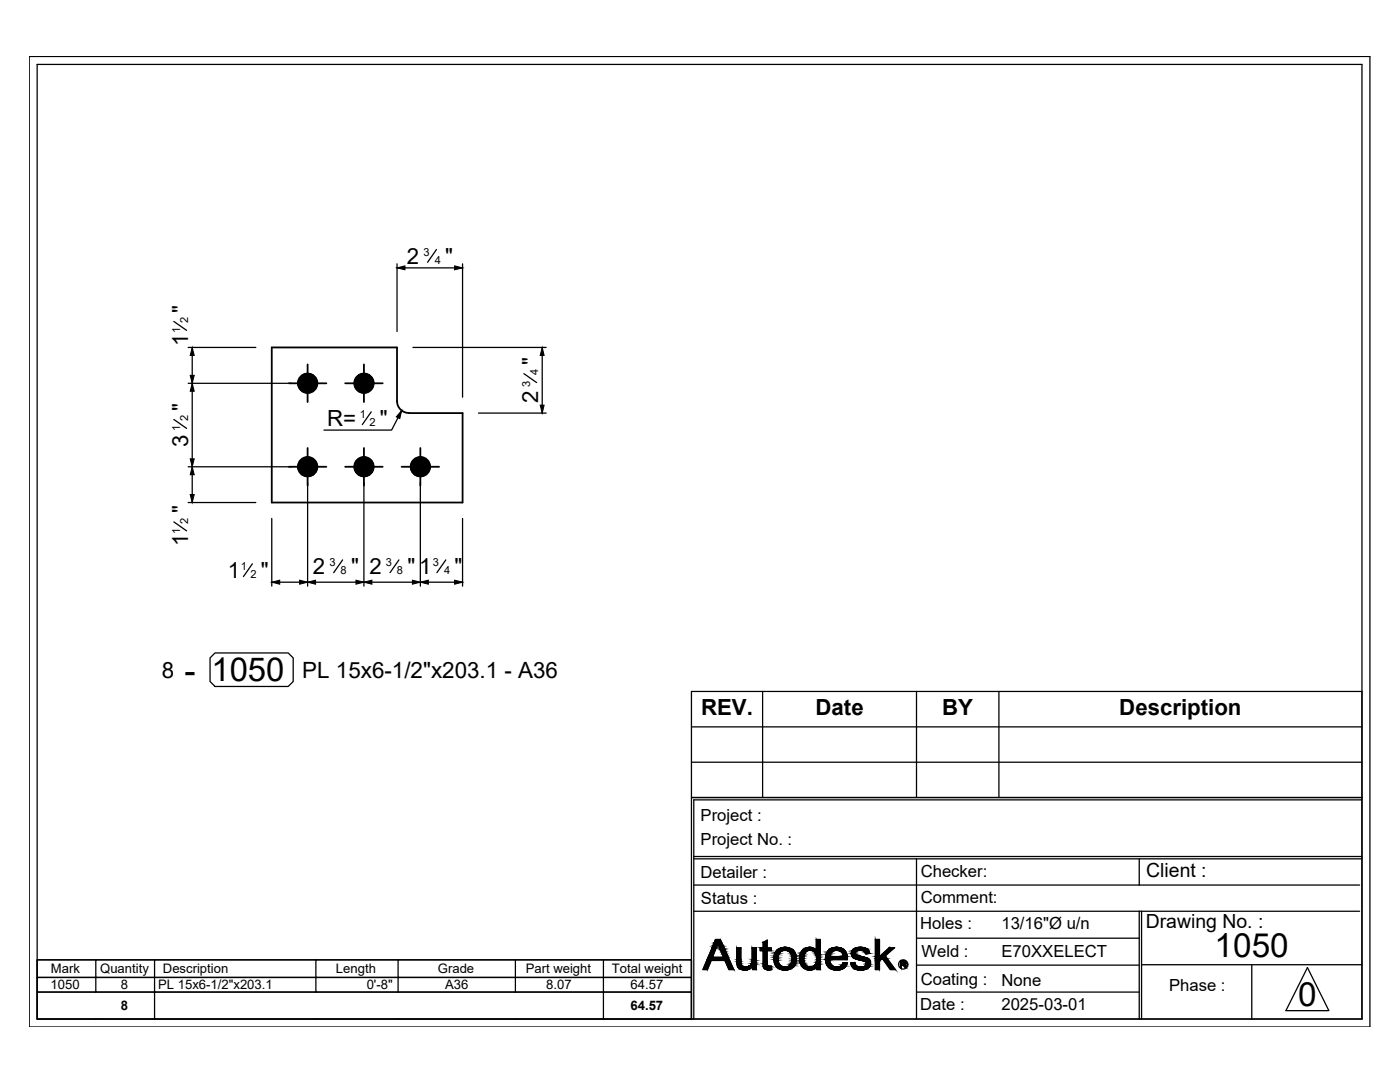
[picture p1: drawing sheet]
<svg xmlns="http://www.w3.org/2000/svg" width="279mm" height="216mm" viewBox="0 0 279 216" stroke-linecap="round" stroke-linejoin="round" font-family="sans-serif">
<g fill="none" stroke="#000" stroke-width=".36">
<path d="M54.2 69.3h25v10.7a2.38 2.38 0 0 0 2.4 2.4h10.7v17.9h-38.1zM57.6 76.5h7.5M61.4 72.7v7.5M68.9 76.5h7.5M72.6 72.7v7.5M57.6 93.1h7.5M61.4 89.4v7.5M68.9 93.1h7.5M72.6 89.4v7.5M80.1 93.1h7.5M83.9 89.4v7.5"/>
<circle cx="61.4" cy="76.5" r="1.94"/>
<circle cx="72.6" cy="76.5" r="1.94"/>
<circle cx="61.4" cy="93.1" r="1.94"/>
<circle cx="72.6" cy="93.1" r="1.94"/>
<circle cx="83.9" cy="93.1" r="1.94"/>
</g>
<g fill="#000" stroke="#000" stroke-width=".2">
<path d="M79.2 53.5l1.6-.4v.7zM90.7 53.1l1.6 .4-1.6 .3zM38 74.9h.8l-.4 1.6zM38.4 76.5l.4 1.6h-.8zM38.4 69.3l.4 1.6h-.8zM108.2 69.3l.4 1.6h-.8zM38 91.6h.8l-.4 1.5zM38.4 93.1l.4 1.6h-.8zM80.2 81.9l-.4 1.6-.7-.3zM107.8 80.8h.8l-.4 1.6zM38 98.7h.8l-.4 1.6zM54.2 116.2l1.6-.4v.8z"/>
<path d="M61.4 116.2l1.6-.4v.8zM59.8 115.8l1.6 .4-1.6 .4zM72.6 116.2l1.6-.4v.8zM71 115.8l1.6 .4-1.6 .4zM83.9 116.2l1.6-.4v.8zM82.3 115.8l1.6 .4-1.6 .4zM90.7 115.8l1.6 .4-1.6 .4zM143.7 187.5l.1 .1h-.2zM147.3 193h.2zM148.6 193.6h.1zM152.3 192.9h.2zM152.3 188.1l.8-.5v.5z"/>
<path d="M153.3 193.5h.3zM153.7 192.8h.2zM155.1 193h.7zM156.5 189h.2zM157.1 189.6h1.2zM160.2 193h.7zM160.6 189.3h1.9zM162.3 192.8h.1zM165.3 193h1.7zM165.6 190.9h3.5v.1zM166.9 193.6h.3zM166.9 189h.1z"/>
<path d="M168.3 192.1h.3zM167.9 189.6h.6zM171.2 191.5h2.3zM171.7 193.6h.3zM171.8 193h1.6zM172.7 190.2h.9zM172.5 189.6h.8zM179.9 192.3h.8zM180.4 192.3h.3zM180.1 192.5h.3zM180.3 191.9h.4z"/>
<path d="M59.5 76.1l-.1 .4h2zM59.4 76.5h2l-1.9 .3zM59.5 76.8l.1 .4 1.8-.7z"/>
<path d="M59.6 77.2l.2 .3 1.6-1zM59.8 77.5l1.6-1-1.4 1.3zM60 77.8l.3 .3 1.1-1.6z"/>
<path d="M60 75.1l-.2 .3 1.6 1.1zM59.8 75.4l1.6 1.1-1.8-.8zM59.6 75.7l-.1 .4 1.9 .4z"/>
<path d="M61.4 76.5l-1.1 1.6 .3 .2zM61.4 76.5l-.4 1.9-.4-.1zM61.4 76.5l-.4 1.9h.4z"/>
<path d="M60.6 74.7l.8 1.8-.4-1.9zM60.3 74.9l.3-.2 .8 1.8zM60 75.1l1.4 1.4-1.1-1.6z"/>
<path d="M61.4 76.5v1.9h.4zM61.4 76.5l.7 1.8-.3 .1zM61.4 76.5l.7 1.8 .4-.2z"/>
<path d="M61.8 74.6l-.4 1.9 .7-1.8zM61.4 74.5l.4 .1-.4 1.9zM61 74.6l.4 1.9v-2z"/>
<path d="M61.4 76.5l1.1 1.6 .2-.3zM61.4 76.5l1.6 1-.3 .3zM61.4 76.5l1.6 1 .2-.3z"/>
<path d="M62.7 75.1l-1.3 1.4 1.6-1.1zM62.5 74.9l.2 .2-1.3 1.4zM62.1 74.7l-.7 1.8 1.1-1.6z"/>
<path d="M61.4 76.5l1.8 .7 .1-.4zM61.4 76.5h1.9v.3z"/>
<path d="M61.4 76.5h1.9v-.4zM61.4 76.5l1.8-.8 .1 .4zM61.4 76.5l1.8-.8-.2-.3z"/>
<path d="M70.7 76.1v.4h1.9zM70.7 76.5h1.9l-1.9 .3zM70.7 76.8l.2 .4 1.7-.7z"/>
<path d="M70.9 77.2l.1 .3 1.6-1zM71 77.5l1.6-1-1.3 1.3zM72.6 76.5l-1.3 1.3 .3 .3z"/>
<path d="M71.3 75.1l-.3 .3 1.6 1.1zM71 75.4l1.6 1.1-1.7-.8zM70.9 75.7l-.2 .4 1.9 .4z"/>
<path d="M72.6 76.5l-1 1.6 .3 .2zM72.6 76.5l-.4 1.9-.3-.1zM72.6 76.5l-.4 1.9h.4z"/>
<path d="M71.9 74.7l.7 1.8-.4-1.9zM71.6 74.9l.3-.2 .7 1.8zM71.3 75.1l1.3 1.4-1-1.6z"/>
<path d="M72.6 76.5v1.9h.4zM72.6 76.5l.8 1.8-.4 .1zM72.6 76.5l.8 1.8 .3-.2z"/>
<path d="M73 74.6l-.4 1.9 .8-1.8zM72.6 74.5l.4 .1-.4 1.9zM72.2 74.6l.4 1.9v-2z"/>
<path d="M72.6 76.5l1.1 1.6 .3-.3zM72.6 76.5l1.6 1-.2 .3zM72.6 76.5l1.6 1 .2-.3z"/>
<path d="M74 75.1l-1.4 1.4 1.6-1.1zM73.7 74.9l.3 .2-1.4 1.4zM73.4 74.7l-.8 1.8 1.1-1.6z"/>
<path d="M72.6 76.5l1.8 .7 .1-.4zM72.6 76.5h2l-.1 .3z"/>
<path d="M72.6 76.5h2l-.1-.4zM72.6 76.5l1.8-.8 .1 .4zM72.6 76.5l1.8-.8-.2-.3z"/>
<path d="M59.5 92.8l-.1 .3h2zM59.4 93.1h2l-1.9 .4zM59.5 93.5l.1 .4 1.8-.8z"/>
<path d="M59.6 93.9l.2 .3 1.6-1.1zM59.8 94.2l1.6-1.1-1.4 1.4zM61.4 93.1l-1.4 1.4 .3 .2z"/>
<path d="M60 91.8l-.2 .3 1.6 1zM59.8 92.1l1.6 1-1.8-.7zM59.6 92.4l-.1 .4 1.9 .3z"/>
<path d="M61.4 93.1l-1.1 1.6 .3 .2zM61.4 93.1l-.4 1.9-.4-.1zM61.4 93.1l-.4 1.9 .4 .1z"/>
<path d="M60.6 91.4l.8 1.7-.4-1.9zM60.3 91.5l.3-.1 .8 1.7zM60 91.8l1.4 1.3-1.1-1.6z"/>
<path d="M61.4 93.1v2l.4-.1zM61.4 93.1l.7 1.8-.3 .1zM61.4 93.1l.7 1.8 .4-.2z"/>
<path d="M61.8 91.2l-.4 1.9 .7-1.7zM61.4 91.2h.4l-.4 1.9zM61 91.2l.4 1.9v-1.9z"/>
<path d="M61.4 93.1l1.1 1.6 .2-.2zM61.4 93.1l1.6 1.1-.3 .3zM61.4 93.1l1.6 1.1 .2-.3z"/>
<path d="M62.7 91.8l-1.3 1.3 1.6-1zM62.5 91.5l.2 .3-1.3 1.3zM62.1 91.4l-.7 1.7 1.1-1.6z"/>
<path d="M61.4 93.1l1.8 .8 .1-.4zM61.4 93.1h1.9v.4z"/>
<path d="M61.4 93.1h1.9v-.3zM61.4 93.1l1.8-.7 .1 .4zM61.4 93.1l1.8-.7-.2-.3z"/>
<path d="M70.7 92.8v.3h1.9zM70.7 93.1h1.9l-1.9 .4zM70.7 93.5l.2 .4 1.7-.8z"/>
<path d="M70.9 93.9l.1 .3 1.6-1.1zM71 94.2l1.6-1.1-1.3 1.4zM72.6 93.1l-1.3 1.4 .3 .2z"/>
<path d="M71.3 91.8l-.3 .3 1.6 1zM71 92.1l1.6 1-1.7-.7zM70.9 92.4l-.2 .4 1.9 .3z"/>
<path d="M72.6 93.1l-1 1.6 .3 .2zM72.6 93.1l-.4 1.9-.3-.1zM72.6 93.1l-.4 1.9 .4 .1z"/>
<path d="M71.9 91.4l.7 1.7-.4-1.9zM71.6 91.5l.3-.1 .7 1.7zM71.3 91.8l1.3 1.3-1-1.6z"/>
<path d="M72.6 93.1v2l.4-.1zM72.6 93.1l.8 1.8-.4 .1zM72.6 93.1l.8 1.8 .3-.2z"/>
<path d="M73 91.2l-.4 1.9 .8-1.7zM72.6 91.2h.4l-.4 1.9zM72.2 91.2l.4 1.9v-1.9z"/>
<path d="M72.6 93.1l1.1 1.6 .3-.2zM72.6 93.1l1.6 1.1-.2 .3zM72.6 93.1l1.6 1.1 .2-.3z"/>
<path d="M74 91.8l-1.4 1.3 1.6-1zM73.7 91.5l.3 .3-1.4 1.3zM73.4 91.4l-.8 1.7 1.1-1.6z"/>
<path d="M72.6 93.1l1.8 .8 .1-.4zM72.6 93.1h2l-.1 .4z"/>
<path d="M72.6 93.1h2l-.1-.3zM72.6 93.1l1.8-.7 .1 .4zM72.6 93.1l1.8-.7-.2-.3z"/>
<path d="M82 92.8l-.1 .3h2zM81.9 93.1h2l-1.9 .4zM82 93.5l.1 .4 1.8-.8z"/>
<path d="M82.1 93.9l.2 .3 1.6-1.1zM82.3 94.2l1.6-1.1-1.4 1.4zM83.9 93.1l-1.4 1.4 .3 .2z"/>
<path d="M82.5 91.8l-.2 .3 1.6 1zM82.3 92.1l1.6 1-1.8-.7zM82.1 92.4l-.1 .4 1.9 .3z"/>
<path d="M83.9 93.1l-1.1 1.6 .3 .2zM83.9 93.1l-.4 1.9-.4-.1zM83.9 93.1l-.4 1.9 .4 .1z"/>
<path d="M83.1 91.4l.8 1.7-.4-1.9zM82.8 91.5l.3-.1 .8 1.7zM82.5 91.8l1.4 1.3-1.1-1.6z"/>
<path d="M83.9 93.1v2l.4-.1zM83.9 93.1l.7 1.8-.3 .1zM83.9 93.1l.7 1.8 .3-.2z"/>
<path d="M84.3 91.2l-.4 1.9 .7-1.7zM83.9 91.2h.4l-.4 1.9zM83.5 91.2l.4 1.9v-1.9z"/>
<path d="M83.9 93.1l1 1.6 .3-.2zM83.9 93.1l1.6 1.1-.3 .3zM83.9 93.1l1.6 1.1 .2-.3z"/>
<path d="M85.2 91.8l-1.3 1.3 1.6-1zM84.9 91.5l.3 .3-1.3 1.3zM84.6 91.4l-.7 1.7 1-1.6z"/>
<path d="M83.9 93.1l1.8 .8 .1-.4zM83.9 93.1h1.9v.4z"/>
<path d="M83.9 93.1h1.9v-.3zM83.9 93.1l1.8-.7 .1 .4zM83.9 93.1l1.8-.7-.2-.3z"/>
<path d="M141 191.7l.2 1.8 .7-1.8zM141 191.7l.2 1.8h-.9z"/>
<path d="M141.3 191l3.4 .7-2.5-.7zM141.3 191l3.4 .7h-3.7z"/>
<path d="M142.1 189.2l.1 1.8 .7-1.8zM142.1 189.2l.1 1.8h-.9z"/>
<path d="M142.2 189l.7 .2 .1-.2zM142.2 189l.7 .2h-.8z"/>
<path d="M142.3 188.7l.7 .3 .1-.3zM142.3 188.7l.7 .3h-.8z"/>
<path d="M142.4 188.4l.7 .3 .1-.3zM142.4 188.4l.7 .3h-.8z"/>
<path d="M142.5 188.1l.7 .3v-.3zM142.5 188.1l.7 .3h-.8z"/>
<path d="M142.8 187.6l.5 .5 .3-.5zM142.8 187.6l.5 .5h-.8z"/>
<path d="M142.8 187.5l.8 .1 .1-.1zM142.8 187.5l.8 .1h-.8z"/>
<path d="M143.6 187.6l.4 .5-.2-.5zM143.6 187.6l.4 .5h-.7z"/>
<path d="M143.3 188.1l.8 .1-.1-.1zM143.3 188.1l.8 .1h-.8z"/>
<path d="M143.3 188.2l.9 .4-.1-.4zM143.3 188.2l.9 .4h-.8z"/>
<path d="M143.4 188.6l.9 .2-.1-.2zM143.4 188.6l.9 .2h-.8z"/>
<path d="M143.5 188.8l.9 .1zM143.5 188.8l.9 .1z"/>
<path d="M143.5 188.9l.9 .1v-.1zM143.5 188.9l.9 .1h-.8z"/>
<path d="M143.6 189l.9 .2-.1-.2zM143.6 189l.9 .2h-.8z"/>
<path d="M143.7 189.2l.9 .3-.1-.3zM143.7 189.2l.9 .3h-.8z"/>
<path d="M143.8 189.5l1 .3-.2-.3zM143.8 189.5l1 .3h-.9z"/>
<path d="M143.9 189.8l1 .3-.1-.3zM143.9 189.8l1 .3h-.9z"/>
<path d="M144 190.1l1.1 .4-.2-.4zM144 190.1l1.1 .4h-.9z"/>
<path d="M144.2 190.5l1.1 .5-.2-.5zM144.2 190.5l1.1 .5h-.9z"/>
<path d="M142.2 191l3.4 .7-.3-.7zM142.2 191l3.4 .7h-.9z"/>
<path d="M144.7 191.7l1.7 1.8-.8-1.8zM144.7 191.7l1.7 1.8h-.9z"/>
<path d="M147 191.9h.9zM147 191.9h.9z"/>
<path d="M147 189.1l.9 2.4v-2.4zM147 189.1l.9 2.4h-.9z"/>
<path d="M147 191.5l.9 .3v-.3zM147 191.5l.9 .3h-.9z"/>
<path d="M147 191.8l.9 .1zM147 191.8l.9 .1z"/>
<path d="M147 191.9l.9 .3v-.3zM147 191.9l.9 .3h-.8z"/>
<path d="M147.1 192.2h.8zM147.1 192.2h.8z"/>
<path d="M147.1 192.2l.8 .2v-.2zM147.1 192.2l.8 .2h-.8z"/>
<path d="M147.1 192.4l.9 .1-.1-.1zM147.1 192.4l.9 .1h-.9z"/>
<path d="M147.1 192.5l.9 .1v-.1zM147.1 192.5l.9 .1h-.9z"/>
<path d="M147.1 192.6l1.1 .2-.2-.2zM147.1 192.6l1.1 .2h-1z"/>
<path d="M147.2 192.8h1zM147.2 192.8h1z"/>
<path d="M147.2 192.8l1.3 .1-.3-.1zM147.2 192.8l1.3 .1h-1.3z"/>
<path d="M147.2 192.9h1.6zM147.2 192.9h1.6z"/>
<path d="M147.3 192.9h1.5zM147.3 192.9h1.5z"/>
<path d="M147.3 192.9h1.5zM147.3 192.9l.2 .1z"/>
<path d="M148.5 193.6h.4zM148.5 193.6h.2z"/>
<path d="M148.3 193.5h.7zM148.3 193.5l.6 .1z"/>
<path d="M148.2 193.5h1zM148.2 193.5h.8z"/>
<path d="M148 193.5h1.3zM148 193.5h1.2z"/>
<path d="M149.4 192.8h.3zM149.4 192.8h.3z"/>
<path d="M147.9 193.4h1.6zM147.9 193.4l1.4 .1z"/>
<path d="M147.8 193.4h1.7zM147.8 193.4h1.7z"/>
<path d="M147.6 193.3l1.9 .1 .2-.1zM147.6 193.3l1.9 .1z"/>
<path d="M149.4 192.8h.4zM149.4 192.8h.4z"/>
<path d="M149.4 192.8h.7zM149.3 192.8h.8z"/>
<path d="M147.5 193.2h2.3zM147.5 193.2l2.2 .1z"/>
<path d="M147.4 193.1l2.4 .1 .2-.1zM147.4 193.1l2.4 .1h-2.3z"/>
<path d="M147.5 193h2.6zM147.3 193h2.8z"/>
<path d="M147.3 193l2.7 .1 .1-.1zM147.3 193l2.7 .1h-2.6z"/>
<path d="M148.9 192.9h1.2zM148.8 192.9h1.3z"/>
<path d="M148.8 192.9h1.3zM147.5 193h2.6z"/>
<path d="M149.1 192.9h1zM148.9 192.9h1.2z"/>
<path d="M149.3 192.8h.9zM149.1 192.9h1z"/>
<path d="M149.3 192.8h.9zM149.3 192.8h.9z"/>
<path d="M150.1 189.1l.8 2.3v-2.3zM150.1 189.1l.8 2.3h-.8z"/>
<path d="M150.1 191.4l.8 .2v-.2zM150.1 191.4l.8 .2h-.8z"/>
<path d="M150.1 191.6l.8 .4v-.4zM150.1 191.6l.8 .4h-.8z"/>
<path d="M150.1 192l.8 .3v-.3zM150.1 192l.8 .3h-.9z"/>
<path d="M150 192.3l.9 .2v-.2zM150 192.3l.9 .2h-1z"/>
<path d="M149.9 192.5l1 .1v-.1zM149.9 192.5l1 .1h-1.2z"/>
<path d="M149.7 192.6l1.2 .2v-.2zM149.4 192.8l.3-.2 1.2 .2z"/>
<path d="M149.4 192.8h1.5zM149.4 192.8h1.5z"/>
<path d="M149.7 192.8h1.2zM149.7 192.8h1.2z"/>
<path d="M149.8 192.8h1.1zM149.8 192.8h1.1z"/>
<path d="M150.1 192.8h.8zM150.1 192.8h.8z"/>
<path d="M150.2 192.8l.7 .7v-.7zM150.2 192.8l.7 .7h-.7z"/>
<path d="M152.3 188.1l.8 1v-1zM152.3 188.1l.8 1h-.8z"/>
<path d="M152.3 189.7l.8 2.5v-2.5zM152.3 189.7l.8 2.5h-.8z"/>
<path d="M152.3 192.2h.8zM152.3 192.2h.8z"/>
<path d="M152.3 192.2l.8 .1v-.1zM152.3 192.2l.8 .1h-.8z"/>
<path d="M152.3 192.3l.8 .3v-.3zM152.3 192.3l.8 .3h-.8z"/>
<path d="M152.3 192.6l.9 .1zM152.3 192.6l.9 .1z"/>
<path d="M152.3 192.7h.9zM152.3 192.7h.9z"/>
<path d="M152.3 192.7l1.1 .1zM152.3 192.7l1.1 .1h-1.1z"/>
<path d="M152.3 192.8h1.2zM152.3 192.8h1.2z"/>
<path d="M152.3 192.8h1.3zM152.3 192.8h1.3z"/>
<path d="M152.3 192.8h1.3zM152.3 192.8l.2 .1z"/>
<path d="M153.2 193.5h.5zM153.2 193.5h.4z"/>
<path d="M153 193.5h.8zM153 193.5h.7z"/>
<path d="M151.7 189.1l2.2 .6v-.6zM151.7 189.1l2.2 .6h-2.2z"/>
<path d="M153.7 192.8h.2zM153.6 192.8h.3z"/>
<path d="M153.6 192.8l.3 .1zM152.5 192.9h1.4z"/>
<path d="M152.5 192.9h1.5zM152.4 192.9h1.6z"/>
<path d="M152.4 192.9l1.6 .2v-.2zM152.4 192.9l1.6 .2h-1.6z"/>
<path d="M152.4 193.1l1.6 .2v-.2zM152.4 193.1l1.6 .2h-1.3z"/>
<path d="M152.7 193.3l1.3 .1zM152.7 193.3l1.3 .1z"/>
<path d="M152.8 193.4l1.2 .1zM152.8 193.4l1.2 .1z"/>
<path d="M152.9 193.5h1.1zM152.9 193.5h.9z"/>
<path d="M154.4 191.1l.9 .2v-.2zM154.4 191.1l.9 .2h-.9z"/>
<path d="M154.4 191.3l.9 .2v-.2zM154.4 191.3l.9 .2h-.9z"/>
<path d="M154.5 191l.8 .1v-.1zM154.5 191l.8 .1h-.9z"/>
<path d="M154.4 191.5l.9 .2v-.2zM154.4 191.5l.9 .2h-.8z"/>
<path d="M154.5 191.7l.8 .1v-.1zM154.5 191.7l.8 .1h-.8z"/>
<path d="M154.5 190.8l.8 .2v-.2zM154.5 190.8l.8 .2h-.8z"/>
<path d="M154.5 191.8l.8 .1v-.1zM154.5 191.8l.8 .1h-.8z"/>
<path d="M154.5 190.6l.8 .2v-.2zM154.5 190.6l.8 .2h-.8z"/>
<path d="M154.5 191.9l.9 .2-.1-.2zM154.5 191.9l.9 .2h-.9z"/>
<path d="M154.5 190.5l.8 .1 .1-.1zM154.5 190.5l.8 .1h-.8z"/>
<path d="M154.5 192.1l.9 .1v-.1zM154.5 192.1l.9 .1h-.8z"/>
<path d="M154.6 192.2l1 .2-.2-.2zM154.6 192.2l1 .2h-1z"/>
<path d="M154.6 190.3l.8 .2 .1-.2zM154.6 190.3l.8 .2h-.9z"/>
<path d="M154.6 190.3h.9zM154.6 190.3h.9z"/>
<path d="M154.6 192.4h1zM154.6 192.4h1z"/>
<path d="M154.7 192.4l1 .1zM154.7 192.4l1 .1z"/>
<path d="M154.7 190.1l.8 .2 .1-.2zM154.7 190.1l.8 .2h-.9z"/>
<path d="M154.7 190h1zM154.7 190l.9 .1z"/>
<path d="M154.7 192.5l1.1 .1zM154.7 192.5l1.1 .1z"/>
<path d="M154.8 192.6l1.1 .2-.1-.2zM154.8 192.6l1.1 .2h-1.1z"/>
<path d="M154.8 189.9l.9 .1 .1-.1zM154.8 189.9l.9 .1h-1z"/>
<path d="M154.8 189.9h1.1zM154.8 189.9h1z"/>
<path d="M154.8 192.8h1.3zM154.8 192.8h1.3z"/>
<path d="M154.9 189.8h1.2zM154.8 189.9h1.1z"/>
<path d="M154.9 192.8l1.3 .1zM154.9 192.8l1.3 .1z"/>
<path d="M154.9 192.9l1.6 .1zM154.9 192.9l1.6 .1z"/>
<path d="M155 189.7h1.3zM155 189.7h1.4z"/>
<path d="M155 189.7l1.1 .1 .2-.1zM155 189.7l1.1 .1h-1.2z"/>
<path d="M155.1 193h1.5zM155.1 193h.7z"/>
<path d="M155 193h1.6zM155 193h1.6z"/>
<path d="M155 189.6h1.6zM155 189.6h1.7z"/>
<path d="M155 189.6h1.6zM155 189.6l1.4 .1z"/>
<path d="M155 193h1.7zM155 193h1.7z"/>
<path d="M155 193h1.7zM155 193h1.6z"/>
<path d="M156.5 189h.5zM156.4 189h.6z"/>
<path d="M156.3 193.6h.7zM156.3 193.6h.5z"/>
<path d="M156.4 189l.7 .1zM156.2 189.1h.9z"/>
<path d="M155.1 189.6h2zM155.1 189.6h1.6z"/>
<path d="M156.3 193.5h.8zM156.3 193.5l.7 .1z"/>
<path d="M156.2 189.1h1.1zM156 189.1h1.3z"/>
<path d="M156 193.5h1.3zM156 193.5h1.1z"/>
<path d="M156 189.1h1.5zM155.9 189.1h1.6z"/>
<path d="M156 193.5h1.4zM156 193.5h1.3z"/>
<path d="M155.9 189.1l1.7 .1zM155.7 189.2h1.9z"/>
<path d="M155.7 193.4h1.9zM155.7 193.4l1.7 .1z"/>
<path d="M155.7 189.2l2 .1zM155.6 189.3h2.1z"/>
<path d="M155.7 193.4h2zM155.7 193.4h1.9z"/>
<path d="M155.6 189.3h2.3zM155.5 189.3h2.4z"/>
<path d="M155.5 193.3l2.2 .1 .2-.1zM155.5 193.3l2.2 .1z"/>
<path d="M155.5 189.3l2.5 .1zM155.3 189.4h2.7z"/>
<path d="M155.4 193.2h2.6zM155.4 193.2l2.5 .1z"/>
<path d="M155.3 189.4l2.9 .1zM155.2 189.5h3z"/>
<path d="M155.2 193.1l2.8 .1 .1-.1zM155.2 193.1l2.8 .1h-2.6z"/>
<path d="M155.2 189.5l3.1 .1-.1-.1zM155.1 189.6l.1-.1 3.1 .1z"/>
<path d="M155.1 193h3.1zM155.1 193l3 .1z"/>
<path d="M155.1 193h3.1zM155.1 193h3.1z"/>
<path d="M155.8 193h2.5zM155.1 193h3.1z"/>
<path d="M155.1 189.6h3.2zM155.1 189.6h3.2z"/>
<path d="M155.1 189.6h3.2zM155.1 189.6h2z"/>
<path d="M157.1 189.6h1.2zM156.7 189.6h1.6z"/>
<path d="M156.7 189.6h1.6zM156.7 189.6h1.6z"/>
<path d="M156.7 189.6h1.6zM156.7 189.6h1.6z"/>
<path d="M156.9 189.6l1.5 .1zM156.9 189.6l1.5 .1z"/>
<path d="M156.7 193h1.6zM156.7 193h1.6z"/>
<path d="M156.7 193h1.6zM156.6 193h1.7z"/>
<path d="M156.6 193h1.7zM155.8 193h2.5z"/>
<path d="M157 192.9h1.4zM156.7 193h1.6z"/>
<path d="M157.2 189.7l1.3 .1zM157.2 189.7l1.3 .1z"/>
<path d="M157.1 192.9h1.3zM157 192.9h1.4z"/>
<path d="M157.3 192.8h1.1zM157.1 192.9h1.3z"/>
<path d="M157.3 189.8l1.2 .1zM157.3 189.8l1.2 .1z"/>
<path d="M157.4 189.9l1.2 .1-.1-.1zM157.4 189.9l1.2 .1h-.9z"/>
<path d="M157.5 192.7l.9 .1 .1-.1zM157.3 192.8l.2-.1 .9 .1z"/>
<path d="M157.6 192.7h1zM157.5 192.7h1z"/>
<path d="M157.7 190h.9zM157.7 190h.9z"/>
<path d="M157.7 190l1 .1zM157.7 190l1 .1z"/>
<path d="M157.8 190.1l1 .2-.1-.2zM157.8 190.1l1 .2h-1z"/>
<path d="M157.7 192.5h1zM157.7 192.5h1z"/>
<path d="M157.7 192.5l.9 .2 .1-.2zM157.7 192.5l.9 .2h-1z"/>
<path d="M157.8 190.3l1 .1zM157.8 190.3l1 .1z"/>
<path d="M157.9 192.3l.8 .2 .1-.2zM157.9 192.3l.8 .2h-1z"/>
<path d="M157.9 190.4l.9 .2v-.2zM157.9 190.4l.9 .2h-.8z"/>
<path d="M157.9 192.2h.9zM157.9 192.2l.9 .1z"/>
<path d="M158 190.6h.8zM158 190.6h.8z"/>
<path d="M158 190.6l.9 .3-.1-.3zM158 190.6l.9 .3h-.8z"/>
<path d="M158 192l.8 .2v-.2zM158 192l.8 .2h-.9z"/>
<path d="M158 191.9h.9zM158 191.9l.8 .1z"/>
<path d="M158.1 191.7l.8 .2v-.2zM158.1 191.7l.8 .2h-.9z"/>
<path d="M158.1 190.9h.8zM158.1 190.9h.8z"/>
<path d="M158.1 190.9l.8 .3v-.3zM158.1 190.9l.8 .3h-.8z"/>
<path d="M158.1 191.3l.8 .1v-.1zM158.1 191.3l.8 .1h-.8z"/>
<path d="M158.1 191.4l.8 .2v-.2zM158.1 191.4l.8 .2h-.8z"/>
<path d="M158.1 191.6l.8 .1v-.1zM158.1 191.6l.8 .1h-.8z"/>
<path d="M158.1 191.2h.8zM158.1 191.2h.8z"/>
<path d="M158.1 191.2h.8zM158.1 191.2l.8 .1z"/>
<path d="M159.6 191.6h.8zM159.6 191.6h.8z"/>
<path d="M159.6 191.9h.9zM159.6 191.9h.9z"/>
<path d="M159.6 191.2l.8 .1zM159.6 191.2l.8 .1z"/>
<path d="M159.6 191.3l.8 .3v-.3zM159.6 191.3l.8 .3h-.8z"/>
<path d="M159.6 190.9l.8 .1v-.1zM159.6 190.9l.8 .1h-.8z"/>
<path d="M159.6 191l.8 .2v-.2zM159.6 191l.8 .2h-.8z"/>
<path d="M159.6 191.6l.9 .3-.1-.3zM159.6 191.6l.9 .3h-.9z"/>
<path d="M159.6 190.7l.8 .2 .1-.2zM159.6 190.7l.8 .2h-.8z"/>
<path d="M159.6 191.9l1 .3-.1-.3zM159.6 191.9l1 .3h-.9z"/>
<path d="M159.6 190.6h.9zM159.6 190.6l.9 .1z"/>
<path d="M159.7 192.2h.9zM159.7 192.2h.9z"/>
<path d="M159.7 190.4l.8 .2 .1-.2zM159.7 190.4l.8 .2h-.9z"/>
<path d="M159.7 192.2l1 .3-.1-.3zM159.7 192.2l1 .3h-.9z"/>
<path d="M159.7 190.3h.9zM159.7 190.3l.9 .1z"/>
<path d="M159.8 190.1h.9zM159.8 190.1h.9z"/>
<path d="M159.8 190.1l.8 .2 .1-.2zM159.8 190.1l.8 .2h-.9z"/>
<path d="M159.8 192.5h.9zM159.8 192.5h.9z"/>
<path d="M159.8 192.5l1.1 .2-.2-.2zM159.8 192.5l1.1 .2h-.9z"/>
<path d="M159.9 190l.8 .1 .1-.1zM159.9 190l.8 .1h-.9z"/>
<path d="M160 192.7h1zM160 192.7h1z"/>
<path d="M159.9 189.9l.9 .1 .2-.1zM159.9 189.9l.9 .1h-.9z"/>
<path d="M160 192.7l1.1 .1zM160 192.7l1.1 .1z"/>
<path d="M160 189.8h1.1zM160 189.8l1 .1h-1.1z"/>
<path d="M160 192.8l1.4 .1-.3-.1zM160 192.8l1.4 .1h-1.3z"/>
<path d="M160.1 189.7l1 .1 .2-.1zM160.1 189.7l1 .1h-1.1z"/>
<path d="M160.1 192.9h1.4zM160.1 192.9h1.4z"/>
<path d="M160.2 192.9l1.5 .1zM160.2 192.9l1.5 .1z"/>
<path d="M160.1 189.6h1.5zM160.1 189.6l1.2 .1z"/>
<path d="M161.5 189h.4zM161.3 189h.6z"/>
<path d="M160.1 189.6h1.5zM160.1 189.6h1.6z"/>
<path d="M160.1 189.6h1.5zM160.1 189.6h1.5z"/>
<path d="M161.3 193.6h.3zM161.3 193.6h.6z"/>
<path d="M160.2 193h1.5zM160.2 193h.7z"/>
<path d="M161.3 189l.7 .1zM161.2 189.1h.8z"/>
<path d="M161.2 189.1h1zM160.9 189.1h1.3z"/>
<path d="M161.3 193.5h.7zM161.3 193.5l.6 .1z"/>
<path d="M161 193.5h1.2zM161 193.5h1z"/>
<path d="M160.9 189.1h1.3zM160.9 189.1h1.3z"/>
<path d="M160.9 189.1l1.6 .2-.3-.2zM160.6 189.3l.3-.2 1.6 .2zM160.6 189.3h1.9z"/>
<path d="M161 193.5h1.2zM161 193.5h1.2z"/>
<path d="M162.3 192.8h.1zM162.2 192.8h.2z"/>
<path d="M162.2 192.8h.3zM162.2 192.8h.3z"/>
<path d="M162.2 192.8h.3zM162.2 192.8h.3z"/>
<path d="M160.7 193.4l1.5 .1 .3-.1zM160.7 193.4l1.5 .1z"/>
<path d="M162.2 192.8l.3 .1zM162.2 192.8l.3 .1z"/>
<path d="M160.6 189.3l2.1 .1-.2-.1zM160.3 189.4l.3-.1 2.1 .1z"/>
<path d="M160.7 193.3h1.8zM160.7 193.3l1.8 .1z"/>
<path d="M162.2 192.9h.5zM162.2 192.9h.5z"/>
<path d="M162.2 192.9h.6zM162.1 192.9h.7z"/>
<path d="M160.5 193.2l2 .1 .2-.1zM160.5 193.2l2 .1h-1.8z"/>
<path d="M160.3 189.4h2.4zM160.3 189.4h2.4z"/>
<path d="M160.3 189.4l2.6 .2-.2-.2zM160.1 189.6l.2-.2 2.6 .2z"/>
<path d="M162.1 192.9h.7zM162.1 192.9h.7z"/>
<path d="M160.4 193.2h2.4zM160.4 193.2h2.3z"/>
<path d="M162.1 192.9h.7zM162.1 192.9h.7z"/>
<path d="M162.1 192.9h.8zM162.1 192.9h.8z"/>
<path d="M160.1 189.6h2.8zM160.1 189.6h1.6z"/>
<path d="M162.1 192.9h.9zM162.1 192.9h.9z"/>
<path d="M160.9 193h2zM160.2 193h2.7z"/>
<path d="M160.2 193l2.6 .2 .1-.2zM160.2 193l2.6 .2h-2.4z"/>
<path d="M161.7 193h1.2zM160.9 193h2z"/>
<path d="M162 192.9h.9zM161.7 193h1.2z"/>
<path d="M162.1 192.9h.8zM162 192.9h.9z"/>
<path d="M162.9 187.5l.8 2.1v-2.1zM162.9 187.5l.8 2.1h-.8z"/>
<path d="M162.9 189.6h.8zM161.7 189.6h2z"/>
<path d="M161.7 189.6h2zM161.7 189.6h2z"/>
<path d="M161.9 189.6l1.8 .1zM161.9 189.6l1.8 .1z"/>
<path d="M162.2 189.7l1.5 .2v-.2zM162.2 189.7l1.5 .2h-1.3z"/>
<path d="M162.4 189.9l1.3 .2v-.2zM162.4 189.9l1.3 .2h-1z"/>
<path d="M162.7 190.1l1 .1v-.1zM162.7 190.1l1 .1z"/>
<path d="M162.7 190.2l1 .2v-.2zM162.7 190.2l1 .2h-.9z"/>
<path d="M162.8 190.4l.9 .3v-.3zM162.8 190.4l.9 .3h-.8z"/>
<path d="M162.9 190.7l.8 .3v-.3zM162.9 190.7l.8 .3h-.7z"/>
<path d="M163 191l.7 .4v-.4zM163 191l.7 .4h-.7z"/>
<path d="M163 191.4l.7 .1v-.1zM163 191.4l.7 .1h-.7z"/>
<path d="M163 191.5l.7 .3v-.3zM163 191.5l.7 .3h-.8z"/>
<path d="M162.9 191.8l.8 .3v-.3zM162.9 191.8l.8 .3h-.8z"/>
<path d="M162.9 192.1l.8 .3v-.3zM162.9 192.1l.8 .3h-.9z"/>
<path d="M162.8 192.4l.9 .2v-.2zM162.8 192.4l.9 .2h-1.1z"/>
<path d="M162.6 192.6h1.1zM162.6 192.6h1.1z"/>
<path d="M162.5 192.6l1.2 .2v-.2zM162.3 192.8l.2-.2 1.2 .2z"/>
<path d="M162.3 192.8h1.4zM162.3 192.8h1.4z"/>
<path d="M162.4 192.8h1.3zM162.4 192.8h1.3z"/>
<path d="M162.4 192.8h1.3zM162.4 192.8h1.3z"/>
<path d="M162.5 192.8h1.2zM162.5 192.8h1.2z"/>
<path d="M162.5 192.8l1.2 .1zM162.5 192.8l1.2 .1z"/>
<path d="M162.5 192.9h1.2zM162.5 192.9h1.2z"/>
<path d="M162.7 192.9h1zM162.7 192.9h1z"/>
<path d="M162.8 192.9h.9zM162.8 192.9h.9z"/>
<path d="M162.8 192.9h.9zM162.8 192.9h.9z"/>
<path d="M162.8 192.9h.9zM162.8 192.9h.9z"/>
<path d="M162.9 192.9h.8zM162.9 192.9h.8z"/>
<path d="M163 192.9l.7 .6v-.6zM163 192.9l.7 .6h-.7z"/>
<path d="M165.3 189.7h1.3zM165.3 189.7h1.3z"/>
<path d="M164.7 191.5l.9 .2v-.2zM164.7 191.5l.9 .2h-.9z"/>
<path d="M164.7 191.7l.9 .1v-.1zM164.7 191.7l.9 .1h-.8z"/>
<path d="M165.6 190.9l3.5 .1zM168.2 191h.9z"/>
<path d="M164.8 190.9l3.4 .1zM164.8 190.9l3.4 .1h-3.5z"/>
<path d="M164.8 191.8l.9 .2-.1-.2zM164.8 191.8l.9 .2h-.9z"/>
<path d="M164.8 190.7l.8 .2v-.2zM164.8 190.7l.8 .2h-.8z"/>
<path d="M164.8 190.7h.8zM164.8 190.7h.8z"/>
<path d="M164.8 192l.9 .1v-.1zM164.8 192l.9 .1h-.9z"/>
<path d="M164.8 192.1l1 .2-.1-.2zM164.8 192.1l1 .2h-.9z"/>
<path d="M164.9 190.5l.7 .2 .1-.2zM164.9 190.5l.7 .2h-.8z"/>
<path d="M164.9 190.4h.8zM164.9 190.4l.8 .1z"/>
<path d="M164.9 192.3h.9zM164.9 192.3h.9z"/>
<path d="M165 190.2l.7 .2 .1-.2zM165 190.2l.7 .2h-.8z"/>
<path d="M164.9 192.3l1.1 .2-.2-.2zM164.9 192.3l1.1 .2h-1z"/>
<path d="M165 190.1h.9zM165 190.1l.8 .1z"/>
<path d="M165 192.5l1 .1zM165 192.5l1 .1z"/>
<path d="M165 192.6h1zM165 192.6h1z"/>
<path d="M165.1 190l.8 .1 .1-.1zM165.1 190l.8 .1h-.9z"/>
<path d="M165 192.6l1.2 .2-.2-.2zM165 192.6l1.2 .2h-1.1z"/>
<path d="M165.1 189.9h1zM165.1 189.9l.9 .1z"/>
<path d="M165.1 189.9h1zM165.1 189.9h1z"/>
<path d="M165.1 192.8h1.2zM165.1 192.8h1.2z"/>
<path d="M165.2 192.8l1.3 .1-.2-.1zM165.2 192.8l1.3 .1h-1.2z"/>
<path d="M165.2 189.8l.9 .1 .2-.1zM165.2 189.8l.9 .1h-1z"/>
<path d="M165.3 192.9l1.5 .1zM165.3 192.9l1.5 .1z"/>
<path d="M165.3 189.7h1.3zM165.3 189.7l1 .1h-1.1z"/>
<path d="M165.3 189.7h1.3zM165.3 189.7h1.3z"/>
<path d="M165.3 189.6h1.6zM165.3 189.6l1.3 .1z"/>
<path d="M165.3 193h1.6zM165.3 193h1.6z"/>
<path d="M165.3 193h1.7zM165.3 193h1.7z"/>
<path d="M165.4 189.6h1.6zM165.3 189.6h1.6z"/>
<path d="M166.9 189h.3zM166.7 189h.5z"/>
<path d="M165.4 189.6h1.7zM165.4 189.6h1.6z"/>
<path d="M166.7 189h.6zM166.6 189h.7z"/>
<path d="M166.6 189l.9 .1zM166.4 189.1h1.1z"/>
<path d="M166.7 193.6h.6zM166.7 193.6h.5z"/>
<path d="M166.5 193.5h1zM166.5 193.5l.8 .1z"/>
<path d="M166.4 189.1h1.2zM166.3 189.1h1.3z"/>
<path d="M166.3 189.1l1.5 .1zM166 189.2h1.8z"/>
<path d="M165.4 189.6h2.3zM165.4 189.6h1.7z"/>
<path d="M166.3 193.5h1.4zM166.3 193.5h1.2z"/>
<path d="M166 189.2h1.9zM166 189.2h1.9z"/>
<path d="M166.2 193.5h1.6zM166.2 193.5h1.5z"/>
<path d="M166 189.2h2zM165.9 189.2h2.1z"/>
<path d="M165.4 189.6h2.5zM165.4 189.6h2.3z"/>
<path d="M166 193.4h1.9zM166 193.4l1.8 .1z"/>
<path d="M165.9 189.2l2.2 .1zM165.8 189.3h2.3z"/>
<path d="M165.8 189.3l2.4 .1zM165.7 189.4h2.5z"/>
<path d="M165.9 193.3h2.2zM165.9 193.3l2 .1z"/>
<path d="M165.8 193.3h2.4zM165.8 193.3h2.3z"/>
<path d="M165.7 189.4l2.6 .1zM165.5 189.5h2.8z"/>
<path d="M164.7 191h4.4zM164.7 191h4.4zM164.7 191h4.4zM164.7 191h4.4z"/>
<path d="M165.5 189.5l3 .1-.2-.1zM165.5 189.5l3 .1h-3.1z"/>
<path d="M165.6 193.2h2.8zM165.6 193.2l2.6 .1z"/>
<path d="M165.6 193.2h2.8zM165.6 193.2h2.8z"/>
<path d="M165.4 189.6h3.1zM165.4 189.6h2.5z"/>
<path d="M165.5 193.1h3zM165.5 193.1l2.9 .1z"/>
<path d="M167.9 189.6h.6zM167.7 189.6h.8z"/>
<path d="M167.7 189.6h.8zM167.1 189.6h1.4z"/>
<path d="M167.1 189.6h1.4zM167 189.6h1.5z"/>
<path d="M167 189.6h1.5zM167 189.6h1.5z"/>
<path d="M167 189.6l1.6 .1zM167 189.6l1.6 .1z"/>
<path d="M167.3 189.7l1.3 .1zM167.3 189.7l1.3 .1z"/>
<path d="M168.3 192.1l.8 .1zM168.3 192.1l.8 .1z"/>
<path d="M167.6 189.8h1.1zM167.6 189.8h1.1z"/>
<path d="M167.1 193h1.5zM167 193h1.6z"/>
<path d="M167 193h1.6zM165.3 193h3.3z"/>
<path d="M165.3 193l3.2 .1 .1-.1zM165.3 193l3.2 .1h-3z"/>
<path d="M167.1 193h1.6zM167.1 193h1.5z"/>
<path d="M167.6 189.8l1.2 .1zM167.6 189.8l1.2 .1z"/>
<path d="M167.4 192.9h1.3zM167.1 193h1.6z"/>
<path d="M167.6 192.8h1.1zM167.4 192.9h1.3z"/>
<path d="M167.9 189.9h.9zM167.9 189.9h.9z"/>
<path d="M167.9 189.9l1 .1zM167.9 189.9l1 .1z"/>
<path d="M167.8 192.7l.9 .1 .1-.1zM167.6 192.8l.2-.1 .9 .1z"/>
<path d="M168 190l.9 .1v-.1zM168 190l.9 .1z"/>
<path d="M167.8 192.7h1.1zM167.8 192.7h1z"/>
<path d="M168.1 190.1l.8 .2v-.2zM168.1 190.1l.8 .2z"/>
<path d="M168.1 190.3l.9 .1-.1-.1zM168.1 190.3l.9 .1h-.8z"/>
<path d="M168 192.5l.9 .2v-.2zM168 192.5l.9 .2h-1.1z"/>
<path d="M168 192.5h1zM168 192.5h.9z"/>
<path d="M168.2 190.4l.8 .1v-.1zM168.2 190.4l.8 .1h-.8z"/>
<path d="M168.2 190.5l.9 .2-.1-.2zM168.2 190.5l.9 .2h-.8z"/>
<path d="M168.2 192.3l.8 .2v-.2zM168.2 192.3l.8 .2h-1z"/>
<path d="M168.3 190.7l.8 .2v-.2zM168.3 190.7l.8 .2h-.8z"/>
<path d="M164.7 191l4.4 .3v-.3zM164.7 191l4.4 .3h-4.4z"/>
<path d="M168.2 192.2l.8 .1 .1-.1zM168.2 192.2l.8 .1h-.8z"/>
<path d="M164.7 191.3l4.4 .1zM164.7 191.3l4.4 .1z"/>
<path d="M164.7 191.4l4.4 .1v-.1zM164.7 191.4l4.4 .1h-4.4z"/>
<path d="M170.5 192.1l.1 .1zM169.8 192.2l.7-.1 .1 .1z"/>
<path d="M169.8 192.2h.8zM169.8 192.2h.8z"/>
<path d="M169.8 192.2l.9 .2-.1-.2zM169.8 192.2l.9 .2h-.9z"/>
<path d="M169.8 192.4l1 .1-.1-.1zM169.8 192.4l1 .1h-.9z"/>
<path d="M169.9 190.2l.8 .1zM169.9 190.2l.8 .1z"/>
<path d="M169.9 190.3l.9 .2-.1-.2zM169.9 190.3l.9 .2h-.9z"/>
<path d="M170 190h.7zM169.9 190h.8z"/>
<path d="M169.9 190l.8 .2v-.2zM169.9 190l.8 .2h-.8z"/>
<path d="M169.9 190.5h1zM169.9 190.5h1z"/>
<path d="M169.9 192.5l.9 .1zM169.9 192.5l.9 .1z"/>
<path d="M169.9 192.6l1 .1-.1-.1zM169.9 192.6l1 .1h-.9z"/>
<path d="M169.9 190.5h1zM169.9 190.5h1z"/>
<path d="M170 190.5l1.1 .1zM170 190.5l1.1 .1z"/>
<path d="M170 192.7l1.1 .1zM170 192.7l1.1 .1z"/>
<path d="M170 189.8l.7 .2 .3-.2zM170 189.8l.7 .2h-.7z"/>
<path d="M170.1 189.7h1zM170.1 189.7h1z"/>
<path d="M170.1 189.7h1zM170.1 189.7l.9 .1z"/>
<path d="M170 192.8l1.2 .1zM170 192.8l1.2 .1z"/>
<path d="M170 190.6l1.5 .1zM170 190.6l1.5 .1h-1.5z"/>
<path d="M170.1 192.9h1.4zM170.1 192.9h1.4z"/>
<path d="M170.1 189.7h1.3zM170.1 189.7h1z"/>
<path d="M170 190.7l1.7 .1zM170 190.7l1.7 .1z"/>
<path d="M170.1 192.9l1.7 .1zM170.1 192.9l1.7 .1z"/>
<path d="M171.6 189h.4zM171.4 189h.6z"/>
<path d="M170.1 189.6h1.6zM170.1 189.6h1.6z"/>
<path d="M170.1 189.6h1.6zM170.1 189.6l1.3 .1z"/>
<path d="M170 190.8h1.8zM170 190.8h1.8z"/>
<path d="M171.7 193.6h.2zM171.8 193.6h.1z"/>
<path d="M170.1 190.8l2.1 .1zM170.1 190.8l2.1 .1h-2.1z"/>
<path d="M171.8 193h1.6zM172.1 193h1.3z"/>
<path d="M170.1 193h3.3zM170.1 193h3.3z"/>
<path d="M171.4 189h.7zM171.2 189h.9z"/>
<path d="M171.2 189l1.2 .1zM171.1 189.1h1.3z"/>
<path d="M171.5 193.6h.6zM171.5 193.6h.5z"/>
<path d="M170.1 190.9l2.4 .1zM170.1 190.9l2.4 .1z"/>
<path d="M171.1 189.1h1.4zM170.9 189.1h1.6z"/>
<path d="M171.2 193.5h1.2zM171.2 193.5l.9 .1z"/>
<path d="M171.1 193.5h1.4zM171.1 193.5h1.3z"/>
<path d="M170.9 189.1l1.8 .1zM170.8 189.2h1.9z"/>
<path d="M170.2 189.6h2.3zM170.2 189.6h1.5z"/>
<path d="M170.2 191h2.4zM170.2 191h2.4z"/>
<path d="M170.2 191l2.6 .1zM170.2 191l2.6 .1z"/>
<path d="M170.8 189.2h2zM170.6 189.2h2.2z"/>
<path d="M170.9 193.4h1.8zM170.9 193.4l1.6 .1z"/>
<path d="M172.7 190.2l.2 .1zM172.8 190.3h.1z"/>
<path d="M170.8 193.4h1.9zM170.8 193.4h1.9z"/>
<path d="M170.6 189.2l2.3 .1zM170.5 189.3h2.4z"/>
<path d="M170.3 191.1h2.6zM170.3 191.1h2.6z"/>
<path d="M170.3 191.1h2.6zM170.3 191.1h2.6z"/>
<path d="M170.5 189.3h2.5zM170.5 189.3h2.5z"/>
<path d="M170.4 191.1l2.8 .1zM170.4 191.1l2.8 .1z"/>
<path d="M170.6 193.3l2.1 .1 .3-.1zM170.6 193.3l2.1 .1z"/>
<path d="M170.5 189.3l2.5 .1zM170.4 189.4h2.6z"/>
<path d="M170.5 193.3h2.5zM170.5 193.3h2.5z"/>
<path d="M170.4 189.4l2.8 .1-.2-.1zM170.3 189.5l.1-.1 2.8 .1z"/>
<path d="M170.5 191.2l2.8 .1zM170.5 191.2l2.8 .1z"/>
<path d="M170.4 193.2h2.8zM170.4 193.2l2.6 .1z"/>
<path d="M170.3 189.5h2.9zM170.3 189.5h2.9z"/>
<path d="M170.2 189.5h3zM170.2 189.5l2.3 .1z"/>
<path d="M170.4 193.2h2.8zM170.4 193.2h2.8z"/>
<path d="M172.5 189.6h.8zM171.7 189.6h1.6z"/>
<path d="M170.7 191.3l2.6 .1zM170.7 191.3l2.6 .1z"/>
<path d="M171.7 189.6h1.6zM171.7 189.6h1.6z"/>
<path d="M171.9 189.6l1.4 .1zM171.9 189.6l1.4 .1z"/>
<path d="M172.2 189.7h1.2zM172.2 189.7h1.2z"/>
<path d="M170.8 191.4l2.7 .1-.2-.1zM170.8 191.4l2.7 .1zM171.2 191.5h2.3z"/>
<path d="M170.2 193l3 .2 .2-.2zM170.2 193l3 .2h-2.8z"/>
<path d="M172.3 189.7l1.1 .1zM172.3 189.7l1.1 .1z"/>
<path d="M172.5 189.8h.9zM172.5 189.8h.9z"/>
<path d="M172.5 189.8l1 .2-.1-.2zM172.5 189.8l1 .2h-.8z"/>
<path d="M170.1 193h3.3zM170.1 193h3.3z"/>
<path d="M172.2 192.9h1.3zM171.8 193h1.6z"/>
<path d="M171.2 191.5h2.3zM171.2 191.5h2.3z"/>
<path d="M172.7 190h.8zM172.7 190h.8z"/>
<path d="M172.7 190l.9 .2-.1-.2zM172.7 190l.9 .2h-.9z"/>
<path d="M171.4 191.5l2.2 .1zM171.4 191.5l2.2 .1z"/>
<path d="M172.5 192.9h1zM172.2 192.9h1.3z"/>
<path d="M171.6 191.6l2 .1zM171.6 191.6l2 .1z"/>
<path d="M171.9 191.7h1.8zM171.9 191.7h1.8z"/>
<path d="M172.6 192.8h1zM172.6 192.8h1z"/>
<path d="M172.6 192.8l.9 .1 .1-.1zM172.5 192.9l.1-.1 .9 .1z"/>
<path d="M172.2 191.7l1.5 .1zM172.2 191.7l1.5 .1z"/>
<path d="M172.4 191.8h1.3zM172.4 191.8h1.3z"/>
<path d="M172.5 191.8h1.2zM172.5 191.8h1.2z"/>
<path d="M172.5 191.8l1.2 .1v-.1zM172.5 191.8l1.2 .1h-.9z"/>
<path d="M172.8 192.5l.8 .3 .1-.3zM172.8 192.5l.8 .3h-1z"/>
<path d="M172.9 192.5h.8zM172.9 192.5h.8z"/>
<path d="M172.8 191.9l.9 .1zM172.8 191.9l.9 .1z"/>
<path d="M172.8 192l.9 .1zM172.8 192l.9 .1z"/>
<path d="M172.8 192.1l.9 .1v-.1zM172.8 192.1l.9 .1h-.8z"/>
<path d="M172.9 192.3l.8 .2v-.2zM172.9 192.3l.8 .2h-.8z"/>
<path d="M172.9 192.2h.8zM172.9 192.2l.8 .1z"/>
<path d="M174.7 187.5l.8 3.4v-3.4zM174.7 187.5l.8 3.4h-.8z"/>
<path d="M174.7 190.9h.8zM174.7 190.9h.8z"/>
<path d="M174.7 190.9l1.4 .3-.6-.3zM174.7 190.9l1.4 .3h-1.4z"/>
<path d="M174.7 191.7l.8 1.8v-1.8zM174.7 191.7l.8 1.8h-.8z"/>
<path d="M174.7 191.3l.8 .4 .6-.4zM174.7 191.3l.8 .4h-.8z"/>
<path d="M174.7 191.2h1.4zM174.7 191.2l1.4 .1z"/>
<path d="M175.7 190.7l1.1 .2-.1-.2zM175.5 190.9l.2-.2 1.1 .2z"/>
<path d="M175.5 190.9h1.3zM175.5 190.9h1.3z"/>
<path d="M175.5 190.9l1.5 .3-.2-.3zM175.5 190.9l1.5 .3h-.9z"/>
<path d="M176.1 191.2l.9 .1zM176.1 191.2l.9 .1z"/>
<path d="M176.1 191.3l2.6 2.2-1.7-2.2zM176.1 191.3l2.6 2.2h-1z"/>
<path d="M177.4 189.1l-.7 1.6 1.8-1.6zM175.7 190.7l1.7-1.6-.7 1.6z"/>
<path d="M179.7 191.9l.2 .4v-.4zM179.7 191.9l.2 .4h-.2z"/>
<path d="M179.7 192.3h1zM179.7 192.3h1z"/>
<path d="M179.7 192.5l.2 .6v-.6zM179.7 192.5l.2 .6h-.2z"/>
<path d="M180.3 192.5h.2zM180.3 192.5h.2z"/>
<path d="M179.7 191.8h.7zM179.7 191.8h.7z"/>
<path d="M179.7 191.9h.6zM179.7 191.9h.6z"/>
<path d="M179.7 192.5h.7zM179.7 192.5h.4z"/>
<path d="M179.7 191.8h.8zM179.7 191.8h.8z"/>
<path d="M180.1 192.5h.3zM180.1 192.5h.3z"/>
<path d="M180.2 192.5h.3zM180.2 192.5h.3z"/>
<path d="M179.7 192.5h.8zM179.7 192.5h.7z"/>
<path d="M180.3 192.5h.2zM180.3 192.5h.2zM180.3 192.5h.2zM180.3 192.5h.2z"/>
<path d="M180.3 192.5l.3 .1zM180.3 192.5l.3 .1z"/>
<path d="M179.7 191.8h.8zM179.7 191.8h.8z"/>
<path d="M179.7 191.8l.9 .1zM179.7 191.8l.9 .1z"/>
<path d="M180.3 192.6l.3 .1zM180.3 192.6l.3 .1z"/>
<path d="M179.7 192.4h.9zM179.7 192.4l.8 .1z"/>
<path d="M180.4 192.7h.2zM180.4 192.7h.2zM180.4 192.7h.2zM180.4 192.7h.2z"/>
<path d="M180.4 192.7l.3 .1zM180.4 192.7l.3 .1z"/>
<path d="M179.7 191.9h.9zM179.7 191.9h.6z"/>
<path d="M179.7 192.3h1zM179.7 192.3l.9 .1z"/>
<path d="M180.3 191.9h.4zM180.3 191.9h.4z"/>
<path d="M180.3 191.9h.4zM180.3 191.9h.4z"/>
<path d="M180.4 191.9l.3 .1zM180.4 191.9l.3 .1z"/>
<path d="M180.4 192.3h.3zM180.4 192.3h.3zM180.4 192.3h.3z"/>
<path d="M180.4 192.3h.3zM180.2 192.3h.5z"/>
<path d="M180.5 192.8l.4 .3-.2-.3zM180.5 192.8l.4 .3h-.3z"/>
<path d="M180.5 192h.2zM180.5 192h.2z"/>
<path d="M180.5 192h.2zM180.5 192h.2z"/>
<path d="M180.5 192l.2 .1zM180.5 192l.2 .1z"/>
<path d="M180.5 192.2h.2zM180.5 192.2h.2z"/>
<path d="M180.5 192.2h.2zM180.5 192.2h.2z"/>
<path d="M180.5 192.2h.2zM180.4 192.3h.3z"/>
<path d="M180.6 192.1h.1zM180.6 192.1h.1z"/>
<path d="M180.6 192.1h.1zM180.6 192.1l.1 .1z"/>
</g>
<g fill="none" stroke="#000" stroke-width=".25">
<path d="M5.8 11.3h267.6v193.6h-267.6zM7.4 12.9h264.4v190.4h-264.4zM79.2 53.5h13.1M79.2 52.6v13.6M87.1 49.8l-1.8 2.5M92.3 52.6v26.7M34.7 64.1l2.5 1.8M37.6 76.5h20.6M37.6 69.3h13.5M38.4 69.3v31M82.4 69.3h26.6M104.5 74.6l2.6 1.7"/>
<path d="M108.2 69.3v13.1M34.7 83.7l2.5 1.8M37.6 93.1h20.6M61.4 96.3v20.7M72.6 96.3v20.7M74.1 82.2l-1.8 2.5M80.2 81.9l-2 3.9h-13.5M83.9 96.3v20.7M95.5 82.4h13.5M34.7 104.1l2.5 1.8M37.6 100.3h13.5M50.4 112.5l-1.8 2.5"/>
<path d="M54.2 116.2h38.1M54.2 103.4v13.6M68.4 111.7l-1.8 2.6M79.6 111.7l-1.8 2.6M89 111.7l-1.8 2.6M92.3 103.4v13.6M41.9 131.3l1-1h14.6l1 1v4.7l-1 1h-14.6l-1-1zM152.2 138v21.1M182.9 138v21.1M199.4 138v21.1M271.8 138h-133.8v21.1h133.8h-133.8v44.2M138 145h133.8"/>
<path d="M138 152.1h133.8M271.8 159.6h-133.3v43.7M138.5 170.9h133.3M138.5 171.4h133.3M138.5 176.6h132.8M182.9 171.4v31.9M227.4 171.4v5.2M7.4 191.5h130.6v11.8h-130.6zM19.1 191.5h-11.7v3.5h11.7h-11.7v3h11.7M19.1 198h-11.7v5.3h11.7M30.8 191.5h-11.7v3.5h11.7h-11.7v3h11.7h-11.7M63 191.5h-32.2v3.5h32.2h-32.2v3h32.2"/>
<path d="M63 198h-32.2v5.3h32.2M63 198h57.4M79.4 191.5h-16.4v3.5h16.4h-16.4v3h16.4M102.9 191.5h-23.5v3.5h23.5h-23.5v3h23.5M120.4 191.5h17.6v3.5h-17.6zM120.4 191.5h-17.5v3.5h17.5M120.4 195h17.6v3h-17.6zM120.4 195h-17.5v3h17.5M120.4 198h17.6v5.3h-17.6zM138.5 181.8h132.8M142.8 187.5h.9l-.4 .6 1.1 2.9h-2.2l2.5 .7 .8 1.8h.9l-2.7-6a2.08 2.08 0 0 0-.7 1.5l-.8 2 2.5 .7h-2.8l-.7 1.8h-.9zM147 189.1h.9v3.1a.84 .84 0 0 0 .9 .7l-1.5 .1-.3-1.1z"/>
<path d="M147.3 193l2.9-.2a1.94 1.94 0 0 1-2.9 .2zM150.1 189.1h.8v4.4h-.7v-.7h-.8a1.27 1.27 0 0 0 .7-1.4zM152.3 188.1l.8-.5v1.5h.8v.6h-.8v2.9l.5 .2-1.2 .1-.1-3.2h-.6v-.6h.6zM152.4 192.9l1.5-.1 .1 .7-1.2-.1zM155 189.7a2.51 2.51 0 0 1 3.3-.1h-1.6a1.7 1.7 0 0 0-1.1 2.8l.3 .4 .8 .2h-1.6a2.6 2.6 0 0 1-.1-3.3zM156.7 189.6h1.6a2.34 2.34 0 0 1 .1 3.3 2.34 2.34 0 0 1-3.3 .1h1.6a1.74 1.74 0 0 0 1.2-2.6l-.5-.5zM160.1 189.6a1.89 1.89 0 0 1 2.8 0 2.17 2.17 0 0 0-2.1 .4 1.98 1.98 0 0 0 .6 2.9l.3 .1h-1.5a2.64 2.64 0 0 1-.1-3.4zM160.2 193l2.1-.2 .7 .1a1.85 1.85 0 0 1-2.8 .1zM162.9 187.5h.8v6h-.7v-.6l-.7-.1a2.02 2.02 0 0 0-.1-3.1l-.5-.1h1.2zM165.3 189.7a2.41 2.41 0 0 1 3.2-.1 3.2 3.2 0 0 0-2.4 .3l-.3 .3-.2 .7 3.5 .1v.5h-3.5a1.45 1.45 0 0 0 1.4 1.5h-1.7a2.57 2.57 0 0 1 0-3.3zM165.3 193l2.1-.1 .6-.4 .3-.4 .8 .1a2.34 2.34 0 0 1-3.8 .8zM165.6 190.9h2.7l-.2-.6-.2-.4-.9-.3h1.5l.4 .5 .2 .9z"/>
<path d="M169.8 192.2l.8-.1 .2 .5 .4 .3 2.2 .1a2.38 2.38 0 0 1-3.5-.5zM170.3 189.5a2.54 2.54 0 0 1 2.9 0l-1.8 .2a.58 .58 0 0 0-.6 .8l.7 .2a3.1 3.1 0 0 1 2.2 1.1v.7l-.3 .5h-1.6a.79 .79 0 0 0 .8-.2 .79 .79 0 0 0 .2-.9l-.6-.2a3.2 3.2 0 0 1-2.2-.9l-.1-.3a.99 .99 0 0 1 .4-1zM171.7 189.6l1.5-.1 .4 .7-.8 .1-.3-.5zM174.7 187.5h.8v3.4l.6 .3-.6 .5v1.8h-.8zM175.5 190.9l1.9-1.8h1.1l-1.8 1.6 2 2.8h-1l-1.6-2.3zM179.7 191.8l.9 .1h-.7v.4h.8l-.8 .2v.6h-.2zM180.1 192.5h.3l.5 .6h-.3l-.3-.6zM180.3 191.9h.3l.1 .4h-.8h.5a.22 .22 0 0 0 .2-.2 .22 .22 0 0 0-.3-.2zM182.9 198h44.5M182.9 187.2h44.5M182.9 192.6h44.5M227.4 181.8v21.5"/>
<path d="M227.8 181.8v21.5M227.8 192.5h44M249.8 192.5v10.8M260.9 193.1l4.3 8.6h-8.6z"/>
<circle cx="180.3" cy="192.4" r=".92"/>
</g>
<g fill="#fff" stroke="#fff" stroke-width=".2">
<path d="M32.2 131.7l3 3.8h-3zM32.2 131.7l3 3.8v-3.8z"/>
<path d="M34.7 130.9l6.5 5.4h-6.5zM34.7 130.9l6.5 5.4v-5.4z"/>
<path d="M42.6 131l15.2 5.3h-15.2zM42.6 131l15.2 5.3v-5.3z"/>
<path d="M59 131.6l2 4.1h-2zM59 131.6l2 4.1v-4.1z"/>
<path d="M60.4 131.7l51.6 3.8h-51.6zM60.4 131.7l51.6 3.8v-3.8z"/>
<path d="M65.3 81.6l12.2 3.7h-12.2zM65.3 81.6l12.2 3.7v-3.7z"/>
<path d="M37.9 100.8v8h-3.8zM34.1 100.8v8l3.8-8z"/>
<path d="M37.9 80.3v9h-3.8zM34.1 80.3v9l3.8-9z"/>
<path d="M37.9 60.8v8h-3.8zM34.1 60.8v8l3.8-8z"/>
<path d="M107.7 71.1v9.5h-3.8zM103.9 71.1v9.5l3.8-9.5z"/>
<path d="M45.7 111.9l8 3.8h-8zM45.7 111.9l8 3.8v-3.8z"/>
<path d="M62.3 111.1l9.4 3.8h-9.4zM62.3 111.1l9.4 3.8v-3.8z"/>
<path d="M73.5 111.1l9.5 3.8h-9.5zM73.5 111.1l9.5 3.8v-3.8z"/>
<path d="M83.8 111.1l8.6 3.8h-8.6zM83.8 111.1l8.6 3.8v-3.8z"/>
<path d="M81 49.2l9.5 3.7h-9.5zM81 49.2l9.5 3.7v-3.7z"/>
</g>
<g font-size="6.7">
<text x="36.8" y="136">-</text>
<text x="242.4" y="191">1050</text>
<text x="259.1" y="200.8">0</text>
</g>
<text font-size="6.6" x="42.2" y="136">1050</text>
<g font-size="4.5">
<text x="32.3" y="135.2">8</text>
<text x="60.3" y="135.2">PL 15x6-1/2&quot;x203.1 - A36</text>
</g>
<g font-size="4.4">
<text x="81.2" y="52.6">2</text>
<text x="88.9" y="52.6">&quot;</text>
<text x="37.6" y="62.4" transform="rotate(-90 37.6 62.4)">&quot;</text>
<text x="37.6" y="69" transform="rotate(-90 37.6 69)">1</text>
<text x="107.4" y="72.8" transform="rotate(-90 107.4 72.8)">&quot;</text>
<text x="37.6" y="82" transform="rotate(-90 37.6 82)">&quot;</text>
<text x="107.4" y="80.5" transform="rotate(-90 107.4 80.5)">2</text>
<text x="37.6" y="89.2" transform="rotate(-90 37.6 89.2)">3</text>
<text x="65.3" y="85">R=</text>
<text x="75.8" y="85">&quot;</text>
<text x="37.6" y="102.5" transform="rotate(-90 37.6 102.5)">&quot;</text>
<text x="37.6" y="109" transform="rotate(-90 37.6 109)">1</text>
<text x="45.5" y="115.4">1</text>
<text x="52.1" y="115.4">&quot;</text>
<text x="62.4" y="114.6">2</text>
<text x="70.1" y="114.6">&quot;</text>
<text x="73.7" y="114.6">2</text>
<text x="81.3" y="114.6">&quot;</text>
<text x="83.6" y="114.6">1</text>
<text x="90.7" y="114.6">&quot;</text>
<text x="139.9" y="142.7">REV.</text>
<text x="162.8" y="142.7">Date</text>
<text x="188.1" y="142.7">BY</text>
<text x="223.4" y="142.7">Description</text>
</g>
<g font-size="3.9">
<text x="228.8" y="175.1">Client :</text>
<text x="228.6" y="185.2">Drawing No. :</text>
</g>
<g font-size="3.3">
<text x="139.8" y="163.8">Project :</text>
<text x="139.8" y="168.6">Project No. :</text>
<text x="139.8" y="175.2">Detailer :</text>
<text x="183.8" y="175">Checker:</text>
<text x="139.9" y="180.4">Status :</text>
<text x="183.6" y="185.4">Holes :</text>
<text x="183.8" y="180.2">Comment:</text>
<text x="199.9" y="185.4">13/16&quot;Ø u/n</text>
<text x="183.9" y="190.9">Weld :</text>
<text x="199.9" y="190.9">E70XXELECT</text>
<text x="183.8" y="196.6">Coating :</text>
<text x="199.9" y="196.8">None</text>
<text x="233.3" y="197.8">Phase :</text>
<text x="183.6" y="201.6">Date :</text>
<text x="199.9" y="201.6">2025-03-01</text>
</g>
<g font-size="2.6">
<text x="10.1" y="197.4">1050</text>
<text x="10.2" y="194.2">Mark</text>
<text x="20" y="194.2">Quantity</text>
<text x="24.1" y="197.4">8</text>
<text x="31.6" y="197.4">PL 15x6-1/2&quot;x203.1</text>
<text x="32.5" y="194.2">Description</text>
<text x="67" y="194.2">Length</text>
<text x="73.2" y="197.4">0'-8&quot;</text>
<text x="87.4" y="194.2">Grade</text>
<text x="88.8" y="197.4">A36</text>
<text x="104.9" y="194.2">Part weight</text>
<text x="109" y="197.4">8.07</text>
<text x="122.1" y="194.2">Total weight</text>
<text x="125.8" y="197.4">64.57</text>
<text x="24.1" y="201.6">8</text>
<text x="125.8" y="201.6">64.57</text>
</g>
<g font-size="2.2">
<text x="84.5" y="51.1">3</text>
<text x="86.8" y="52.6">4</text>
<text x="37.6" y="64.5" transform="rotate(-90 37.6 64.5)">2</text>
<text x="36" y="66.4" transform="rotate(-90 36 66.4)">1</text>
<text x="105.8" y="77.2" transform="rotate(-90 105.8 77.2)">3</text>
<text x="107.4" y="74.9" transform="rotate(-90 107.4 74.9)">4</text>
<text x="71.8" y="83.4">1</text>
<text x="36" y="86" transform="rotate(-90 36 86)">1</text>
<text x="37.6" y="84.1" transform="rotate(-90 37.6 84.1)">2</text>
<text x="73.7" y="85">2</text>
<text x="36" y="106.5" transform="rotate(-90 36 106.5)">1</text>
<text x="37.6" y="104.5" transform="rotate(-90 37.6 104.5)">2</text>
<text x="48.1" y="113.8">1</text>
<text x="65.8" y="113">3</text>
<text x="77" y="113">3</text>
<text x="86.4" y="113">3</text>
<text x="50" y="115.4">2</text>
<text x="68" y="114.6">8</text>
<text x="79.2" y="114.6">8</text>
<text x="88.6" y="114.6">4</text>
</g>
</svg>
